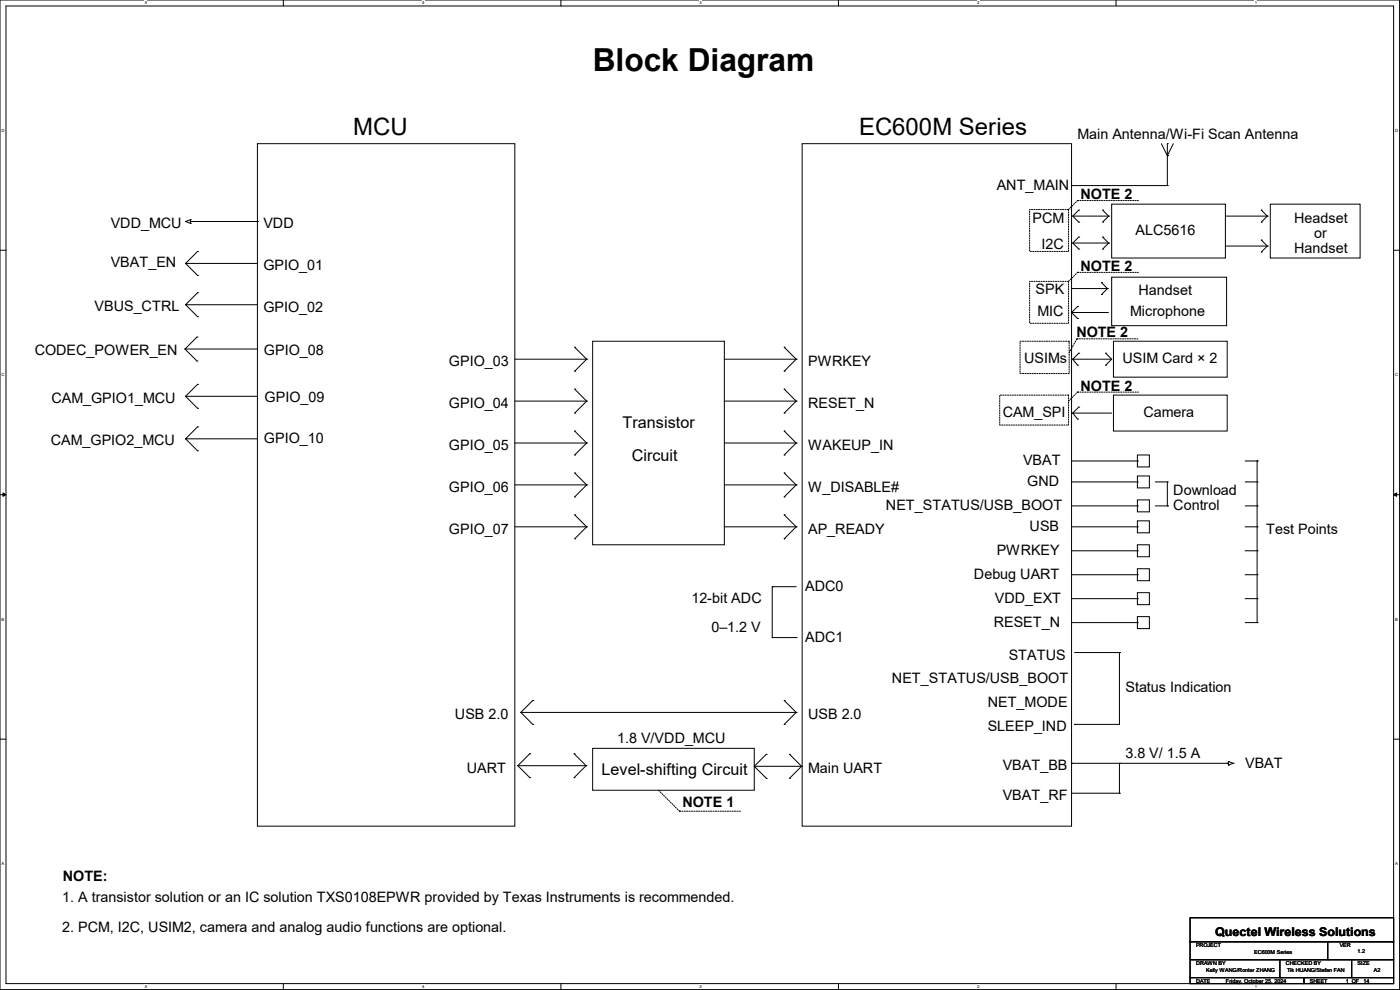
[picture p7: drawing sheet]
<svg xmlns="http://www.w3.org/2000/svg" width="297mm" height="210mm" viewBox="0 0 297 210" stroke-linecap="round" stroke-linejoin="round" font-family="sans-serif">
<path d="M0 0h296.9v209.9h-296.9zM1.3 1.3h294.4v207.4h-294.4z" fill="none" stroke="#000" stroke-width=".21"/>
<g fill="#fff">
<path d="M30.7 .1h.5v1h-.5z"/>
<path d="M30.7 208.8h.5v1h-.5z"/>
</g>
<path d="M60.1 0v1.3M60.1 208.7v1.2" fill="none" stroke="#000" stroke-width=".21"/>
<g fill="#fff">
<path d="M89.5 .1h.5v1h-.5z"/>
<path d="M89.5 208.8h.5v1h-.5z"/>
</g>
<path d="M119 0v1.3M119 208.7v1.2" fill="none" stroke="#000" stroke-width=".21"/>
<g fill="#fff">
<path d="M148.4 .1h.5v1h-.5z"/>
<path d="M148.4 208.8h.5v1h-.5z"/>
</g>
<path d="M177.9 0v1.3M177.9 208.7v1.2" fill="none" stroke="#000" stroke-width=".21"/>
<g fill="#fff">
<path d="M207.3 .1h.5v1h-.5z"/>
<path d="M207.3 208.8h.5v1h-.5z"/>
</g>
<path d="M236.8 0v1.3M236.8 208.7v1.2" fill="none" stroke="#000" stroke-width=".21"/>
<g fill="#fff">
<path d="M266.2 .1h.5v1h-.5z"/>
<path d="M266.2 208.8h.5v1h-.5z"/>
<path d="M.3 27.2h.7v1h-.7z"/>
<path d="M296 27.2h.6v1h-.6z"/>
<path d="M.3 79h.7v1h-.7z"/>
<path d="M296 79h.6v1h-.6z"/>
</g>
<path d="M0 53.1h1.3M295.7 53.1h1.2" fill="none" stroke="#000" stroke-width=".21"/>
<g fill="#fff">
<path d="M.3 130.9h.6v1h-.6z"/>
<path d="M296 130.9h.6v1h-.6z"/>
</g>
<path d="M0 104.9h1.3M295.7 104.9h1.2" fill="none" stroke="#000" stroke-width=".21"/>
<path d="M.6 104.6l.7 .3-.7 .4zM295.7 104.9l.6-.3v.7z" fill="#000" stroke="#000" stroke-width=".21"/>
<g fill="#fff">
<path d="M.3 182.7h.6v1h-.6z"/>
<path d="M296 182.7h.5v1h-.5z"/>
</g>
<g fill="none" stroke="#000" stroke-width=".21">
<path d="M54.6 30.5h54.6v144.8h-54.6zM170.2 30.5h57.1v144.8h-57.1zM227.3 39.4h20.3M246.4 30.5l1.2 2.5M247.6 39.4h.1M247.6 30.5h.1M247.6 33h.1M247.6 30.5v8.9M248.9 30.5l-1.3 2.5M39.4 55.9h.1M39.4 47h.1M39.4 55.9h15.2"/>
<path d="M39.4 55.9l2.5 2.5M39.4 47l1 .4M40.4 47.4h.1M40.4 46.6h.1M40.4 46.6v.8M40.4 47h14.2M40.4 46.6l-1 .4M40.6 47h.1M41.9 58.4h.1M41.9 53.3h.1M41.9 53.3l-2.5 2.6M54.6 47h.1"/>
<path d="M227.6 45.8l1.3 1.3M227.6 51.6l1.3 1.2M227.6 51.6h7.6M227.6 45.8h7.6M228.9 50.3h.1M228.9 47.1h.1M228.9 44.6h.1M228.9 52.8h.1M228.9 50.3l-1.3 1.3M228.9 44.6l-1.3 1.2M233.7 59.9h.1M233.7 59.9l1.2 1.3"/>
<path d="M233.9 52.8h.1M233.9 50.3h.1M233.9 47.1h.1M233.9 44.6h.1M233.9 50.3l1.3 1.3M233.9 44.6l1.3 1.2M235.2 51.6h.1M235.2 45.8h.1M235.2 51.6l-1.3 1.2M235.2 45.8l-1.3 1.3M235.8 43.3h24.2v11.4h-24.2zM235.8 58.8h24.4v10.3h-24.4z"/>
<path d="M260 45.8h8.9M260 52.2h8.9M267.6 53.5h.1M267.6 50.9h.1M267.6 47.1h.1M267.6 44.6h.1M267.6 50.9l1.3 1.3M267.6 44.6l1.3 1.2M268.9 52.2h.1M268.9 45.8h.1M268.9 52.2l-1.3 1.3M268.9 45.8l-1.3 1.3"/>
<path d="M269.5 43.3h19v11.4h-19zM39.2 74h.1M39.2 74h15.3M39.2 74l2.6 2.6M39.4 64.6h.1M39.4 64.6h15.2M39.4 64.6l2.5 2.6M41.8 76.6h.1M41.8 71.5h.1M41.8 71.5l-2.6 2.5M41.9 67.2h.1M41.9 62.1h.1"/>
<path d="M41.9 62.1l-2.5 2.5M109.2 76.2h15.3M121.9 73.7h.1M121.9 78.7h.1M121.9 73.7l2.6 2.5M124.5 76.2h.1M124.5 76.2l-2.6 2.5M125.7 72.4h28v43.2h-28zM153.7 76.2h15.2M166.4 73.7h.1M166.4 78.7h.1M166.4 73.7l2.5 2.5"/>
<path d="M168.9 76.2h.1M168.9 76.2l-2.5 2.5M227.3 66.3h7.6M227.3 66.3l1.3 1.3M227.3 61.2h7.6M227.6 76.2h.1M227.6 76.2h8.2M227.6 76.2l1 1.3M228.6 77.5h.1M228.6 65h.1M228.6 67.6h.1M228.6 65l-1.3 1.3"/>
<path d="M228.9 74.9h.1M228.9 74.9l-1.3 1.3M233.7 62.5h.1M234.6 74.9h.1M234.6 77.5h.1M234.6 74.9l1.2 1.3M234.9 66.3h.1M234.9 61.2h.1M234.9 61.2l-1.2 1.3M235.8 76.2l-1.2 1.3M236.2 72.4h24.1v7.6h-24.1zM39.4 84.1h.1"/>
<path d="M39.4 93.1h.1M39.4 84.1h15.2M39.4 84.1l2.5 2.5M39.4 93.1h15.2M39.4 93.1l2.5 2.5M41.9 86.6h.1M41.9 81.5h.1M41.9 95.6h.1M41.9 90.6h.1M41.9 81.5l-2.5 2.6M41.9 90.6l-2.5 2.5M109.2 85.1h15.3"/>
<path d="M109.2 94h15.3M121.9 82.5h.1M121.9 87.6h.1M121.9 91.4h.1M121.9 96.5h.1M121.9 82.5l2.6 2.6M121.9 91.4l2.6 2.6M124.5 85.1h.1M124.5 94h.1M124.5 85.1l-2.6 2.5M124.5 94l-2.6 2.5M153.7 85.1h15.2"/>
<path d="M153.7 94h15.2M166.4 82.5h.1M166.4 87.6h.1M166.4 91.4h.1M166.4 96.5h.1M166.4 82.5l2.5 2.6M166.4 91.4l2.5 2.6M168.9 85.1h.1M168.9 94h.1M168.9 85.1l-2.5 2.5M168.9 94l-2.5 2.5M227.3 97.8h14"/>
<path d="M227.6 87.6h.1M227.6 87.6h8.2M227.6 87.6l1 1.3M228.6 88.9h.1M228.9 86.4h.1M228.9 86.4l-1.3 1.2M236.2 83.8h24.1v7.6h-24.1zM241.3 96.5h2.5v2.6h-2.5zM241.3 97.8h.1M264.2 97.8h2.5M266.7 97.8h.1M266.7 97.8v34.3"/>
<path d="M109.2 102.9h15.3M109.2 111.8h15.3M121.9 100.3h.1M121.9 105.4h.1M121.9 109.2h.1M121.9 114.3h.1M121.9 100.3l2.6 2.6M121.9 109.2l2.6 2.6M124.5 102.9h.1M124.5 111.8h.1M124.5 102.9l-2.6 2.5M124.5 111.8l-2.6 2.5"/>
<path d="M153.7 102.9h15.2M153.7 111.8h15.2M166.4 100.3h.1M166.4 105.4h.1M166.4 109.2h.1M166.4 114.3h.1M166.4 100.3l2.5 2.6M166.4 109.2l2.5 2.6M168.9 102.9h.1M168.9 111.8h.1M168.9 102.9l-2.5 2.5M168.9 111.8l-2.5 2.5"/>
<path d="M227.3 111.8h14M227.3 107.3h14M227.3 102.2h14M227.3 116.8h14M241.3 106h2.5v2.6h-2.5zM241.3 110.5h2.5v2.5h-2.5zM241.3 101h2.5v2.5h-2.5zM241.3 115.6h2.5v2.5h-2.5zM241.3 107.3h.1M241.3 111.8h.1M241.3 102.2h.1M241.3 116.8h.1"/>
<path d="M245.1 107.3h2.5M245.1 102.2h2.5M247.6 102.2h.1M247.6 107.3h.1M247.6 102.2v5.1M264.2 111.8h2.5M264.2 107.3h2.5M264.2 102.2h2.5M264.2 116.8h2.5M266.7 102.2h.1M266.7 111.8h.1M266.7 107.3h.1"/>
<path d="M266.7 116.8h.1M163.8 124.5h.1M163.8 135.3h.1M163.8 124.5h5.1M163.8 124.5v10.8M163.8 135.3h5.1M168.9 135.3h.1M227.3 121.9h14M227.3 127h14M227.3 132.1h14M228 138.4h9.5M237.5 138.4h.1"/>
<path d="M237.5 138.4v15.3h-9.5M241.3 120.6h2.5v2.6h-2.5zM241.3 125.7h2.5v2.6h-2.5zM241.3 130.8h2.5v2.5h-2.5zM241.3 121.9h.1M241.3 127h.1M241.3 132.1h.1M264.2 121.9h2.5M264.2 127h2.5M264.2 132.1h2.5M266.7 121.9h.1M266.7 127h.1"/>
<path d="M266.7 132.1h.1M0 156.8h1.3M110.5 151.1h58.4M110.5 151.1l2.5 2.6M112.4 159.9h.1M112.4 159.9l-2.5 2.5M113 148.6h.1M113 153.7h.1M113 148.6l-2.5 2.5M121.8 159.9h.1M121.8 159.9l2.5 2.5M125.7 158.7h34.3v8.9h-34.3z"/>
<path d="M166.4 148.6h.1M166.4 153.7h.1M166.4 148.6l2.5 2.5M168.9 151.1h.1M168.9 151.1l-2.5 2.6M228 153.7h.1M295.7 156.8h1.2M109.9 162.4l2.5 2.6M109.9 162.4h14.4M112.4 165h.1M121.8 165h.1M124.3 162.4h.1"/>
<path d="M124.3 162.4l-2.5 2.6M160 162.6h10.1M160 162.6l2.6 2.5M162.6 165.1h.1M162.6 160h.1M162.6 160l-2.6 2.6M167.5 165.1h.1M167.5 160h.1M167.5 160l2.6 2.6M170.1 162.6h.1M170.1 162.6l-2.6 2.5M227.3 161.9h.1"/>
<path d="M227.3 168.3h10.2M227.3 161.9h33.3M237.5 168.3h.1M237.5 161.9h.1M237.5 161.9v6.4M260.3 161.9h.1M260.6 161.5h.1M260.6 162.3h.1M260.6 161.5v.8M260.6 161.5l1 .4M261.6 161.9h.1M261.6 161.9l-1 .4"/>
<path d="M252.5 194.7h43.2v5.1h-43.2zM252.5 199.8h43.2v3.8h-43.2zM281.7 199.8v3.8M252.5 203.6h43.2v3.8h-43.2zM252.5 207.4h24.1v1.3h-24.1zM271.5 207.4h.1M271.5 203.6v3.8M276.6 207.4h19.1v1.3h-19.1zM281.7 203.6h.1M286.8 207.4h.1M286.8 203.6v3.8"/>
</g>
<g fill="none" stroke="#000" stroke-width=".21" stroke-dasharray=".3 .3">
<path d="M218.4 44.4h8.3v8.9h-8.3zM218.4 59.7h8.3v8.9h-8.3zM226.7 44.4l1.9-1.9M226.7 59.7l1.9-1.9M228.6 42.5h12.7M228.6 42.5h.1M228.6 57.8h12.7M228.6 57.8h.1M241.3 42.5h.1M241.3 57.8h.1M216.4 72.4h10.4v6.8h-10.4zM226.8 74.8l1.7-2.9"/>
<path d="M228.5 71.9h12.7M228.5 71.9h.1M241.2 71.9h.1M212.1 83.8h14.6v6.4h-14.6zM226.7 85.1l1.9-1.9M228.6 83.2h.1M228.6 83.2h12.7M241.3 83.2h.1M139.7 167.6l4.4 4.5M144.1 172.1h.1M144.1 172.1h12.7M156.8 172.1h.1"/>
</g>
<text font-size="6.7" x="125.7" y="15.1">Block Diagram</text>
<g font-size="5.1">
<text x="74.9" y="28.7">MCU</text>
<text x="182.2" y="28.7">EC600M Series</text>
</g>
<g font-size="3.4">
<text x="132.1" y="90.7">Transistor</text>
<text x="134" y="97.8">Circuit</text>
<text x="127.6" y="164.4">Level-shifting Circuit</text>
</g>
<g font-size="3">
<text x="228.6" y="29.4">Main Antenna/Wi-Fi Scan Antenna</text>
<text x="211.5" y="40.2">ANT_MAIN</text>
<text x="219.1" y="47.2">PCM</text>
<text x="229.2" y="42.2">NOTE 2</text>
<text x="274.6" y="47.3">Headset</text>
<text x="23.5" y="48.3">VDD_MCU</text>
<text x="55.9" y="48.5">VDD</text>
<text x="221" y="52.9">I2C</text>
<text x="240.9" y="49.9">ALC5616</text>
<text x="274.6" y="53.6">Handset</text>
<text x="278.8" y="50.5">or</text>
<text x="23.5" y="56.7">VBAT_EN</text>
<text x="55.9" y="57.4">GPIO_01</text>
<text x="229.2" y="57.4">NOTE 2</text>
<text x="20.1" y="66">VBUS_CTRL</text>
<text x="219.7" y="62.4">SPK</text>
<text x="241.6" y="62.6">Handset</text>
<text x="55.9" y="66.3">GPIO_02</text>
<text x="220.1" y="67.1">MIC</text>
<text x="228.3" y="71.5">NOTE 2</text>
<text x="239.8" y="67.1">Microphone</text>
<text x="7.4" y="75.4">CODEC_POWER_EN</text>
<text x="56" y="75.3">GPIO_08</text>
<text x="95.2" y="77.7">GPIO_03</text>
<text x="171.4" y="77.7">PWRKEY</text>
<text x="217.3" y="77">USIMs</text>
<text x="238.1" y="77">USIM Card × 2</text>
<text x="229.2" y="82.8">NOTE 2</text>
<text x="10.9" y="85.4">CAM_GPIO1_MCU</text>
<text x="56.1" y="85.3">GPIO_09</text>
<text x="95.2" y="86.6">GPIO_04</text>
<text x="171.4" y="86.6">RESET_N</text>
<text x="212.7" y="88.5">CAM_SPI</text>
<text x="242.6" y="88.5">Camera</text>
<text x="10.8" y="94.4">CAM_GPIO2_MCU</text>
<text x="56" y="94.1">GPIO_10</text>
<text x="95.2" y="95.5">GPIO_05</text>
<text x="171.4" y="95.5">WAKEUP_IN</text>
<text x="217" y="98.6">VBAT</text>
<text x="95.2" y="104.4">GPIO_06</text>
<text x="171.4" y="104.4">W_DISABLE#</text>
<text x="217.9" y="103.1">GND</text>
<text x="248.9" y="105">Download</text>
<text x="95.2" y="113.2">GPIO_07</text>
<text x="171.4" y="113.2">AP_READY</text>
<text x="188" y="108.2">NET_STATUS/USB_BOOT</text>
<text x="218.4" y="112.6">USB</text>
<text x="248.9" y="108.1">Control</text>
<text x="268.6" y="113.2">Test Points</text>
<text x="211.5" y="117.7">PWRKEY</text>
<text x="170.8" y="125.3">ADC0</text>
<text x="206.6" y="122.8">Debug UART</text>
<text x="146.7" y="127.8">12-bit ADC</text>
<text x="211.1" y="127.8">VDD_EXT</text>
<text x="150.9" y="134.1">0–1.2 V</text>
<text x="170.8" y="136.1">ADC1</text>
<text x="210.8" y="132.9">RESET_N</text>
<text x="214" y="139.9">STATUS</text>
<text x="189.2" y="145">NET_STATUS/USB_BOOT</text>
<text x="238.8" y="146.9">Status Indication</text>
<text x="96.5" y="152.6">USB 2.0</text>
<text x="171.4" y="152.6">USB 2.0</text>
<text x="209.5" y="150.1">NET_MODE</text>
<text x="209.5" y="155.2">SLEEP_IND</text>
<text x="130.9" y="157.6">1.8 V/VDD_MCU</text>
<text x="238.8" y="160.9">3.8 V/ 1.5 A</text>
<text x="99.1" y="164">UART</text>
<text x="171.5" y="164">Main UART</text>
<text x="212.7" y="163.4">VBAT_BB</text>
<text x="264.2" y="163">VBAT</text>
<text x="144.8" y="171.1">NOTE 1</text>
<text x="212.7" y="169.8">VBAT_RF</text>
<text x="13.2" y="191.3">1. A transistor solution or an IC solution TXS0108EPWR provided by Texas Instruments is recommended.</text>
<text x="13.3" y="187">NOTE:</text>
<text x="13.2" y="197.6">2. PCM, I2C, USIM2, camera and analog audio functions are optional.</text>
</g>
<text font-size="2.5" x="257.8" y="198.6">Quectel Wireless Solutions</text>
<g font-size="1.1">
<text x="253.7" y="200.9">PROJECT</text>
<text x="266.1" y="202.4">EC600M Series</text>
<text x="284.2" y="200.9">VER</text>
<text x="288" y="202.1">1.2</text>
<text x="253.7" y="208.5">DATE</text>
<text x="253.7" y="204.7">DRAWN BY</text>
<text x="255.9" y="206.2">Kelly WANG/Ronter ZHANG</text>
<text x="260.1" y="208.5">Friday, October 25, 2024</text>
<text x="272.8" y="204.7">CHECKED BY</text>
<text x="273" y="206.2">Tik HUANG/Stefan FAN</text>
<text x="277.9" y="208.5">SHEET</text>
<text x="285.5" y="208.5">1 OF</text>
<text x="288" y="204.7">SIZE</text>
<text x="289.3" y="208.5">14</text>
<text x="291.5" y="206.2">A2</text>
</g>
<g font-size=".9">
<text x="30.7" y=".9">5</text>
<text x="89.5" y=".9">4</text>
<text x="148.4" y=".9">3</text>
<text x="207.3" y=".9">2</text>
<text x="266.2" y=".9">1</text>
<text x=".3" y="28">D</text>
<text x="296" y="28">D</text>
<text x=".3" y="79.8">C</text>
<text x="296" y="79.8">C</text>
<text x=".3" y="131.7">B</text>
<text x="296" y="131.7">B</text>
<text x=".3" y="183.5">A</text>
<text x="296" y="183.5">A</text>
<text x="30.7" y="209.6">5</text>
<text x="89.5" y="209.6">4</text>
<text x="148.4" y="209.6">3</text>
<text x="207.3" y="209.6">2</text>
<text x="266.2" y="209.6">1</text>
</g>
</svg>
